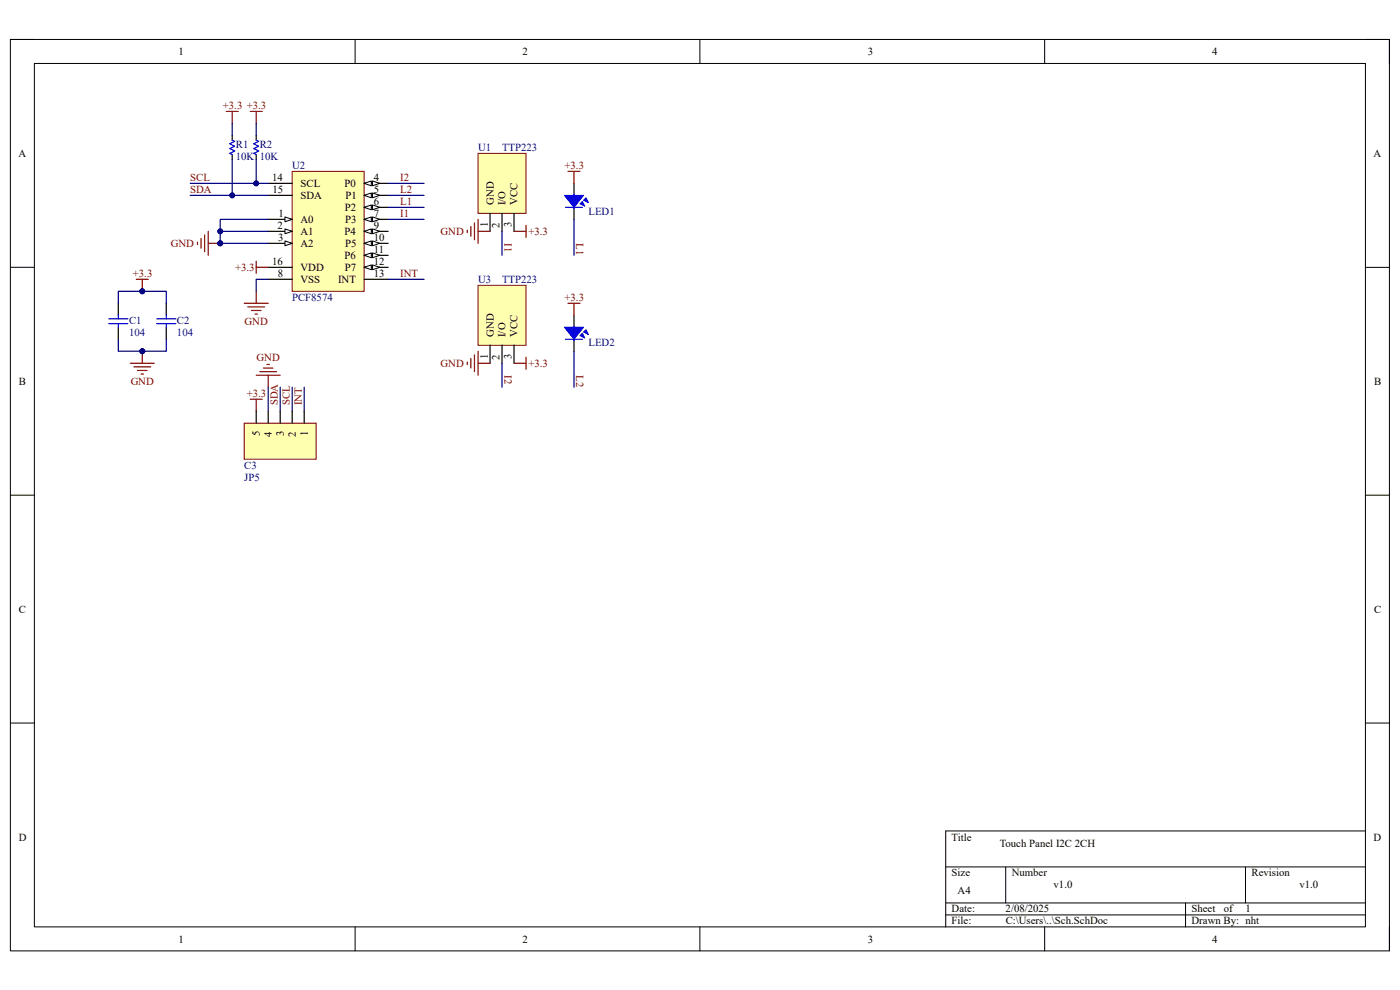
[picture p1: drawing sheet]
<svg xmlns="http://www.w3.org/2000/svg" width="297mm" height="210mm" viewBox="0 0 297 210" stroke-linecap="round" stroke-linejoin="round" font-family="sans-serif">
<path d="M2.2 8.4h292.6v193.3h-292.6z" fill="none" stroke="#000" stroke-width=".21"/>
<path d="M7.3 13.5h282.4v183.1h-282.4z" fill-rule="evenodd" fill="#fff"/>
<g fill="none" stroke="#000" stroke-width=".21">
<path d="M2.2 8.4h5.1M7.3 13.5h282.4v183.1h-282.4zM75.3 8.4v5.1M148.5 8.4v5.1M221.6 8.4v5.1M289.7 8.4h5.1v5.1M2.2 56.7h5.1M289.7 56.7h5.1M2.2 105h5.1M289.7 105.1h5.1M2.2 153.4h5.1M289.7 153.4h5.1"/>
<path d="M289.7 176.3h-89.1v20.3M75.3 196.6v5.1M148.5 196.6v5.1M200.6 183.9h89.1M200.6 191.5h89.1M200.6 194.1h89.1M213.4 183.9v7.6M221.6 196.6v5.1M251.5 191.5v5.1M264.2 183.9v7.6M294.8 196.6v5.1"/>
</g>
<path d="M62 36.4h15.3v25.4h-15.3z" fill-rule="evenodd" fill="#ffffb0"/>
<path d="M62 36.4h15.3v25.4h-15.3z" fill="none" stroke="#800000" stroke-width=".21"/>
<path d="M56.9 38.9h5.1M56.9 41.4h5.1M56.9 46.5h5.1" fill="none" stroke="#000" stroke-width=".25"/>
<path d="M60.5 46l1.5 .5-1.5 .5z" fill="#f8fcff"/>
<path d="M60.5 46l1.5 .5-1.5 .5z" fill="none" stroke="#000" stroke-width=".21"/>
<path d="M56.9 49.1h5.1" fill="none" stroke="#000" stroke-width=".25"/>
<path d="M60.5 48.6l1.5 .5-1.5 .5z" fill="#f8fcff"/>
<path d="M60.5 48.6l1.5 .5-1.5 .5z" fill="none" stroke="#000" stroke-width=".21"/>
<path d="M56.9 51.6h5.1" fill="none" stroke="#000" stroke-width=".25"/>
<path d="M60.5 51.1l1.5 .5-1.5 .5z" fill="#f8fcff"/>
<path d="M60.5 51.1l1.5 .5-1.5 .5z" fill="none" stroke="#000" stroke-width=".21"/>
<path d="M77.3 38.9h5M56.9 56.7h5.1M56.9 59.3h5.1" fill="none" stroke="#000" stroke-width=".25"/>
<path d="M77.3 38.9l1.5-.5v1z" fill="#f8fcff"/>
<path d="M77.3 38.9l1.5-.5v1z" fill="none" stroke="#000" stroke-width=".21"/>
<path d="M79 38.4l1.6 .5-1.6 .5z" fill="#f8fcff"/>
<path d="M79 38.4l1.6 .5-1.6 .5z" fill="none" stroke="#000" stroke-width=".21"/>
<path d="M77.3 41.4h5" fill="none" stroke="#000" stroke-width=".25"/>
<path d="M77.3 41.4l1.5-.5v1.1z" fill="#f8fcff"/>
<path d="M77.3 41.4l1.5-.5v1.1z" fill="none" stroke="#000" stroke-width=".21"/>
<path d="M79 40.9l1.6 .5-1.6 .6z" fill="#f8fcff"/>
<path d="M79 40.9l1.6 .5-1.6 .6z" fill="none" stroke="#000" stroke-width=".21"/>
<path d="M77.3 44h5" fill="none" stroke="#000" stroke-width=".25"/>
<path d="M77.3 44l1.5-.5v1z" fill="#f8fcff"/>
<path d="M77.3 44l1.5-.5v1z" fill="none" stroke="#000" stroke-width=".21"/>
<path d="M79 43.5l1.6 .5-1.6 .5z" fill="#f8fcff"/>
<path d="M79 43.5l1.6 .5-1.6 .5z" fill="none" stroke="#000" stroke-width=".21"/>
<path d="M77.3 46.5h5" fill="none" stroke="#000" stroke-width=".25"/>
<path d="M77.3 46.5l1.5-.5v1z" fill="#f8fcff"/>
<path d="M77.3 46.5l1.5-.5v1z" fill="none" stroke="#000" stroke-width=".21"/>
<path d="M79 46l1.6 .5-1.6 .5z" fill="#f8fcff"/>
<path d="M79 46l1.6 .5-1.6 .5z" fill="none" stroke="#000" stroke-width=".21"/>
<path d="M77.3 49.1h5" fill="none" stroke="#000" stroke-width=".25"/>
<path d="M77.3 49.1l1.5-.5v1z" fill="#f8fcff"/>
<path d="M77.3 49.1l1.5-.5v1z" fill="none" stroke="#000" stroke-width=".21"/>
<path d="M79 48.6l1.6 .5-1.6 .5z" fill="#f8fcff"/>
<path d="M79 48.6l1.6 .5-1.6 .5z" fill="none" stroke="#000" stroke-width=".21"/>
<path d="M77.3 51.6h5" fill="none" stroke="#000" stroke-width=".25"/>
<path d="M77.3 51.6l1.5-.5v1z" fill="#f8fcff"/>
<path d="M77.3 51.6l1.5-.5v1z" fill="none" stroke="#000" stroke-width=".21"/>
<path d="M79 51.1l1.6 .5-1.6 .5z" fill="#f8fcff"/>
<path d="M79 51.1l1.6 .5-1.6 .5z" fill="none" stroke="#000" stroke-width=".21"/>
<path d="M77.3 54.2h5" fill="none" stroke="#000" stroke-width=".25"/>
<path d="M77.3 54.2l1.5-.5v1z" fill="#f8fcff"/>
<path d="M77.3 54.2l1.5-.5v1z" fill="none" stroke="#000" stroke-width=".21"/>
<path d="M79 53.7l1.6 .5-1.6 .5z" fill="#f8fcff"/>
<path d="M79 53.7l1.6 .5-1.6 .5z" fill="none" stroke="#000" stroke-width=".21"/>
<path d="M77.3 56.7h5" fill="none" stroke="#000" stroke-width=".25"/>
<path d="M77.3 56.7l1.5-.5v1z" fill="#f8fcff"/>
<path d="M77.3 56.7l1.5-.5v1z" fill="none" stroke="#000" stroke-width=".21"/>
<path d="M79 56.2l1.6 .5-1.6 .5z" fill="#f8fcff"/>
<path d="M79 56.2l1.6 .5-1.6 .5z" fill="none" stroke="#000" stroke-width=".21"/>
<path d="M77.3 59.3h5" fill="none" stroke="#000" stroke-width=".25"/>
<path d="M41.9 51.4v.5M42.7 50.6v2M43.4 49.8v3.6M44.2 49.1v5.1M44.2 51.6h2.5" fill="none" stroke="#800000" stroke-width=".25"/>
<circle cx="46.7" cy="51.6" r=".51" fill="#000080"/>
<circle cx="46.7" cy="51.6" r=".51" fill="none" stroke="#000080" stroke-width=".21"/>
<g fill="none" stroke="#800000" stroke-width=".25">
<path d="M48 23.6h2.5M49.3 23.6v2.6M53.1 23.6h2.5M54.4 23.6v2.6M28.9 59.3h2.6M30.2 59.3v2.5M54.4 55.4v2.6M54.4 56.7h2.5M51.8 64.3h5.1M52.6 65.1h3.5M53.3 65.9h2.1M54.1 66.6h.5"/>
<path d="M54.4 61.8v2.5"/>
</g>
<circle cx="30.2" cy="61.8" r=".51" fill="#000080"/>
<circle cx="30.2" cy="61.8" r=".51" fill="none" stroke="#000080" stroke-width=".21"/>
<path d="M25.1 64.3v2.6M25.1 69.4v2.6M35.3 64.3v2.6M35.3 69.4v2.6" fill="none" stroke="#000" stroke-width=".25"/>
<path d="M23.1 68.7h4M23.1 67.6h4M25.1 66.9v.7M25.1 68.7v.7M33.2 68.7h4.1M33.2 67.6h4.1M35.3 66.9v.7M35.3 68.7v.7" fill="none" stroke="#00f" stroke-width=".25"/>
<path d="M27.6 77.1h5.1M28.4 77.8h3.6M29.2 78.6h2M29.9 79.3h.5M30.2 74.5v2.6" fill="none" stroke="#800000" stroke-width=".25"/>
<circle cx="30.2" cy="74.5" r=".51" fill="#000080"/>
<circle cx="30.2" cy="74.5" r=".51" fill="none" stroke="#000080" stroke-width=".21"/>
<path d="M101.4 32.5h10.2v12.8h-10.2z" fill-rule="evenodd" fill="#ffffb0"/>
<path d="M101.4 32.5h10.2v12.8h-10.2z" fill="none" stroke="#800000" stroke-width=".21"/>
<path d="M104 45.3v3.8M106.5 45.3v3.8M109.1 45.3v3.8" fill="none" stroke="#000" stroke-width=".25"/>
<path d="M99.1 48.8v.5M99.9 48.1v2M100.7 47.3v3.6M101.4 49.1h2.6M101.4 46.5v5.1M109.1 49.1h2.5M111.6 47.8v2.6" fill="none" stroke="#800000" stroke-width=".25"/>
<path d="M101.4 60.5h10.2v12.7h-10.2z" fill-rule="evenodd" fill="#ffffb0"/>
<path d="M101.4 60.5h10.2v12.7h-10.2z" fill="none" stroke="#800000" stroke-width=".21"/>
<path d="M104 73.2v3.9M106.5 73.2v3.9M109.1 73.2v3.9" fill="none" stroke="#000" stroke-width=".25"/>
<path d="M99.1 76.8v.5M99.9 76v2.1M100.7 75.3v3.5M101.4 77.1h2.6M101.4 74.5v5.1M109.1 77.1h2.5M111.6 75.8v2.5" fill="none" stroke="#800000" stroke-width=".25"/>
<path d="M123.8 42.5l.5-.5 .5 1z" fill="#00f"/>
<path d="M123.8 42.5l.5-.5 .5 1z" fill="none" stroke="#00f" stroke-width=".21"/>
<path d="M123.5 42.7l.6 1-1.1-.5z" fill="#00f"/>
<path d="M123.5 42.7l.6 1-1.1-.5z" fill="none" stroke="#00f" stroke-width=".21"/>
<path d="M119.7 41.4h4.1l-2 2.6z" fill="#00f"/>
<path d="M119.7 41.4h4.1l-2 2.6z" fill="none" stroke="#00f" stroke-width=".21"/>
<path d="M120 44h3.5M121.8 41.2v.8M121.8 43.7v.5" fill="none" stroke="#00f" stroke-width=".25"/>
<path d="M121.8 38.9v2.5M121.8 44v2.5" fill="none" stroke="#000" stroke-width=".25"/>
<path d="M123.8 70.4l.5-.5 .5 1.1z" fill="#00f"/>
<path d="M123.8 70.4l.5-.5 .5 1.1z" fill="none" stroke="#00f" stroke-width=".21"/>
<path d="M123.5 70.7l.6 1-1.1-.5z" fill="#00f"/>
<path d="M123.5 70.7l.6 1-1.1-.5z" fill="none" stroke="#00f" stroke-width=".21"/>
<path d="M119.7 69.4h4.1l-2 2.6z" fill="#00f"/>
<path d="M119.7 69.4h4.1l-2 2.6z" fill="none" stroke="#00f" stroke-width=".21"/>
<path d="M49.3 29.7l.5 .3-1 .5 1 .5-1 .5 1 .5-1 .5 .5 .3M120 72h3.5M121.8 69.2v.7M121.8 71.7v.5" fill="none" stroke="#00f" stroke-width=".25"/>
<path d="M49.3 28.7v1M49.3 32.8v1M121.8 66.9v2.5M121.8 72v2.5" fill="none" stroke="#000" stroke-width=".25"/>
<path d="M120.5 36.4h2.5M121.8 36.4v2.5M54.4 79.6h5M55.1 78.8h3.6M55.9 78.1h2M56.6 77.3h.6M56.9 79.6v2.5M120.5 64.3h2.5M121.8 64.3v2.6M53.1 84.7h2.5M54.4 84.7v2.5" fill="none" stroke="#800000" stroke-width=".25"/>
<path d="M46.7 51.6h10.2" fill="none" stroke="#000080" stroke-width=".25"/>
<circle cx="46.7" cy="51.6" r=".51" fill="#000080"/>
<circle cx="46.7" cy="51.6" r=".51" fill="none" stroke="#000080" stroke-width=".21"/>
<path d="M56.9 49.1h-10.2v2.5" fill="none" stroke="#000080" stroke-width=".25"/>
<circle cx="46.7" cy="49.1" r=".51" fill="#000080"/>
<circle cx="46.7" cy="49.1" r=".51" fill="none" stroke="#000080" stroke-width=".21"/>
<circle cx="46.7" cy="51.6" r=".51" fill="#000080"/>
<circle cx="46.7" cy="51.6" r=".51" fill="none" stroke="#000080" stroke-width=".21"/>
<path d="M56.9 46.5h-10.2v2.6" fill="none" stroke="#000080" stroke-width=".25"/>
<circle cx="46.7" cy="49.1" r=".51" fill="#000080"/>
<circle cx="46.7" cy="49.1" r=".51" fill="none" stroke="#000080" stroke-width=".21"/>
<path d="M82.3 38.9h7.7M56.9 59.3h-2.5v2.5M82.3 41.4h7.7M82.3 44h7.7M82.3 46.5h7.7M30.2 61.8h-5.1v2.5" fill="none" stroke="#000080" stroke-width=".25"/>
<circle cx="30.2" cy="61.8" r=".51" fill="#000080"/>
<circle cx="30.2" cy="61.8" r=".51" fill="none" stroke="#000080" stroke-width=".21"/>
<path d="M30.2 61.8h5.1v2.5" fill="none" stroke="#000080" stroke-width=".25"/>
<circle cx="30.2" cy="61.8" r=".51" fill="#000080"/>
<circle cx="30.2" cy="61.8" r=".51" fill="none" stroke="#000080" stroke-width=".21"/>
<path d="M25.1 72v2.5h5.1" fill="none" stroke="#000080" stroke-width=".25"/>
<circle cx="30.2" cy="74.5" r=".51" fill="#000080"/>
<circle cx="30.2" cy="74.5" r=".51" fill="none" stroke="#000080" stroke-width=".21"/>
<path d="M35.3 72v2.5h-5.1" fill="none" stroke="#000080" stroke-width=".25"/>
<circle cx="30.2" cy="74.5" r=".51" fill="#000080"/>
<circle cx="30.2" cy="74.5" r=".51" fill="none" stroke="#000080" stroke-width=".21"/>
<path d="M40.4 41.4h16.5" fill="none" stroke="#000080" stroke-width=".25"/>
<circle cx="49.3" cy="41.4" r=".51" fill="#000080"/>
<circle cx="49.3" cy="41.4" r=".51" fill="none" stroke="#000080" stroke-width=".21"/>
<path d="M40.4 38.9h16.5" fill="none" stroke="#000080" stroke-width=".25"/>
<circle cx="54.4" cy="38.9" r=".51" fill="#000080"/>
<circle cx="54.4" cy="38.9" r=".51" fill="none" stroke="#000080" stroke-width=".21"/>
<path d="M49.3 26.2v2.5M49.3 33.8v7.6M82.3 59.3h7.7M106.5 49.1v5.1M121.8 46.5v7.7M106.5 77.1v5M121.8 74.5v7.6M56.9 82.1v5.1M59.4 82.1v5.1M62 82.1v5.1M64.5 82.1v5.1" fill="none" stroke="#000080" stroke-width=".25"/>
<path d="M54.4 28.7v1M54.4 32.8v1" fill="none" stroke="#000" stroke-width=".25"/>
<path d="M54.4 29.7l.5 .3-1.1 .5 1.1 .5-1.1 .5 1.1 .5-1.1 .5 .6 .3" fill="none" stroke="#00f" stroke-width=".25"/>
<circle cx="49.3" cy="41.4" r=".51" fill="#000080"/>
<circle cx="49.3" cy="41.4" r=".51" fill="none" stroke="#000080" stroke-width=".21"/>
<path d="M54.4 33.8v5.1" fill="none" stroke="#000080" stroke-width=".25"/>
<circle cx="54.4" cy="38.9" r=".51" fill="#000080"/>
<circle cx="54.4" cy="38.9" r=".51" fill="none" stroke="#000080" stroke-width=".21"/>
<path d="M54.4 26.2v2.5" fill="none" stroke="#000080" stroke-width=".25"/>
<path d="M51.8 89.8h15.3v7.6h-15.3z" fill-rule="evenodd" fill="#ffffb0"/>
<path d="M51.8 89.8h15.3v7.6h-15.3z" fill="none" stroke="#800000" stroke-width=".21"/>
<path d="M54.4 87.2v2.6M56.9 87.2v2.6M59.4 87.2v2.6M62 87.2v2.6M64.5 87.2v2.6" fill="none" stroke="#000" stroke-width=".25"/>
<g font-size="2.3">
<text x="37.9" y="11.7">1</text>
<text x="110.9" y="11.7">2</text>
<text x="184.1" y="11.7">3</text>
<text x="257.1" y="11.7">4</text>
<text x="3.9" y="33.3">A</text>
<text x="291.4" y="33.3">A</text>
<text x="57.7" y="38.4">14</text>
<text x="57.8" y="40.9">15</text>
<text x="63.8" y="39.7">SCL</text>
<text x="73.1" y="39.7">P0</text>
<text x="79.3" y="38.4">4</text>
<text x="79.3" y="40.9">5</text>
<text x="59.1" y="46">1</text>
<text x="63.8" y="42.2">SDA</text>
<text x="63.8" y="47.3">A0</text>
<text x="73.2" y="44.7">P2</text>
<text x="73.2" y="47.3">P3</text>
<text x="73.3" y="42.2">P1</text>
<text x="79.3" y="43.5">6</text>
<text x="79.3" y="46">7</text>
<text x="104.7" y="43.5" transform="rotate(-90 104.7 43.5)">GND</text>
<text x="107.3" y="43.5" transform="rotate(-90 107.3 43.5)">I/O</text>
<text x="109.8" y="43.5" transform="rotate(-90 109.8 43.5)">VCC</text>
<text x="58.9" y="48.6">2</text>
<text x="59" y="51.1">3</text>
<text x="63.8" y="49.8">A1</text>
<text x="63.8" y="52.4">A2</text>
<text x="73.1" y="49.8">P4</text>
<text x="73.2" y="52.4">P5</text>
<text x="79.3" y="48.6">9</text>
<text x="79.3" y="51.1">10</text>
<text x="79.3" y="53.6">11</text>
<text x="103.5" y="48.2" transform="rotate(-90 103.5 48.2)">1</text>
<text x="106" y="48.3" transform="rotate(-90 106 48.3)">2</text>
<text x="108.5" y="48.3" transform="rotate(-90 108.5 48.3)">3</text>
<text x="57.7" y="56.2">16</text>
<text x="58.9" y="58.7">8</text>
<text x="63.8" y="57.4">VDD</text>
<text x="63.8" y="60">VSS</text>
<text x="71.7" y="60">INT</text>
<text x="73.1" y="54.9">P6</text>
<text x="73.2" y="57.4">P7</text>
<text x="79.3" y="56.2">12</text>
<text x="79.3" y="58.7">13</text>
<text x="104.7" y="71.5" transform="rotate(-90 104.7 71.5)">GND</text>
<text x="107.3" y="71.5" transform="rotate(-90 107.3 71.5)">I/O</text>
<text x="109.8" y="71.5" transform="rotate(-90 109.8 71.5)">VCC</text>
<text x="103.5" y="76.2" transform="rotate(-90 103.5 76.2)">1</text>
<text x="106" y="76.3" transform="rotate(-90 106 76.3)">2</text>
<text x="108.5" y="76.2" transform="rotate(-90 108.5 76.2)">3</text>
<text x="4" y="81.6">B</text>
<text x="291.5" y="81.6">B</text>
<text x="55.1" y="92.5" transform="rotate(-90 55.1 92.5)">5</text>
<text x="57.7" y="92.6" transform="rotate(-90 57.7 92.6)">4</text>
<text x="60.2" y="92.5" transform="rotate(-90 60.2 92.5)">3</text>
<text x="62.8" y="92.6" transform="rotate(-90 62.8 92.6)">2</text>
<text x="65.3" y="92.4" transform="rotate(-90 65.3 92.4)">1</text>
<text x="4" y="130">C</text>
<text x="291.5" y="130">C</text>
<text x="4" y="178.3">D</text>
<text x="201.9" y="178.3">Title</text>
<text x="212.1" y="179.6">Touch Panel I2C 2CH</text>
<text x="291.4" y="178.3">D</text>
<text x="201.9" y="185.9">Size</text>
<text x="214.6" y="185.9">Number</text>
<text x="265.5" y="185.9">Revision</text>
<text x="203.2" y="189.7">A4</text>
<text x="223.5" y="188.5">v1.0</text>
<text x="275.7" y="188.5">v1.0</text>
<text x="201.9" y="193.5">Date:</text>
<text x="201.9" y="196.1">File:</text>
<text x="213.3" y="193.5">2/08/2025</text>
<text x="213.4" y="196.1">C:\Users\..\Sch.SchDoc</text>
<text x="252.8" y="196.1">Drawn By: nht</text>
<text x="252.8" y="193.5">Sheet</text>
<text x="259.6" y="193.5">of</text>
<text x="264.2" y="193.5">1</text>
<text x="37.9" y="199.9">1</text>
<text x="110.9" y="199.9">2</text>
<text x="184.1" y="199.9">3</text>
<text x="257.1" y="199.9">4</text>
</g>
<g font-size="2.3" fill="#800000">
<text x="47.3" y="23.1">+3.3 +3.3</text>
<text x="119.8" y="35.9">+3.3</text>
<text x="40.3" y="38.4">SCL</text>
<text x="40.3" y="40.9">SDA</text>
<text x="84.9" y="38.4">I2</text>
<text x="84.9" y="40.9">L2</text>
<text x="84.9" y="43.5">L1</text>
<text x="84.9" y="46">I1</text>
<text x="36.2" y="52.4">GND</text>
<text x="93.5" y="49.8">GND</text>
<text x="107" y="51.6" transform="rotate(90 107 51.6)">I1</text>
<text x="112.1" y="49.8">+3.3</text>
<text x="122.3" y="51.6" transform="rotate(90 122.3 51.6)">L1</text>
<text x="28.2" y="58.7">+3.3</text>
<text x="49.9" y="57.4">+3.3</text>
<text x="84.9" y="58.7">INT</text>
<text x="119.8" y="63.8">+3.3</text>
<text x="51.9" y="68.9">GND</text>
<text x="54.4" y="76.5">GND</text>
<text x="93.5" y="77.8">GND</text>
<text x="112.1" y="77.8">+3.3</text>
<text x="27.7" y="81.6">GND</text>
<text x="107" y="79.6" transform="rotate(90 107 79.6)">I2</text>
<text x="122.3" y="79.6" transform="rotate(90 122.3 79.6)">L2</text>
<text x="52.4" y="84.2">+3.3</text>
<text x="58.9" y="86" transform="rotate(-90 58.9 86)">SDA</text>
<text x="61.5" y="86" transform="rotate(-90 61.5 86)">SCL</text>
<text x="64" y="86" transform="rotate(-90 64 86)">INT</text>
</g>
<g font-size="2.3" fill="#000080">
<text x="50" y="31.5">R1</text>
<text x="50" y="34">10K</text>
<text x="55.1" y="31.5">R2</text>
<text x="55.1" y="34">10K</text>
<text x="62" y="35.9">U2</text>
<text x="101.4" y="32">U1</text>
<text x="106.5" y="32">TTP223</text>
<text x="124.8" y="45.5">LED1</text>
<text x="101.4" y="60">U3</text>
<text x="106.5" y="60">TTP223</text>
<text x="62" y="63.8">PCF8574</text>
<text x="27.4" y="68.7">C1</text>
<text x="27.4" y="71.2">104</text>
<text x="37.5" y="68.7">C2</text>
<text x="37.5" y="71.2">104</text>
<text x="124.8" y="73.5">LED2</text>
<text x="51.8" y="99.4">C3</text>
<text x="51.8" y="102">JP5</text>
</g>
</svg>
